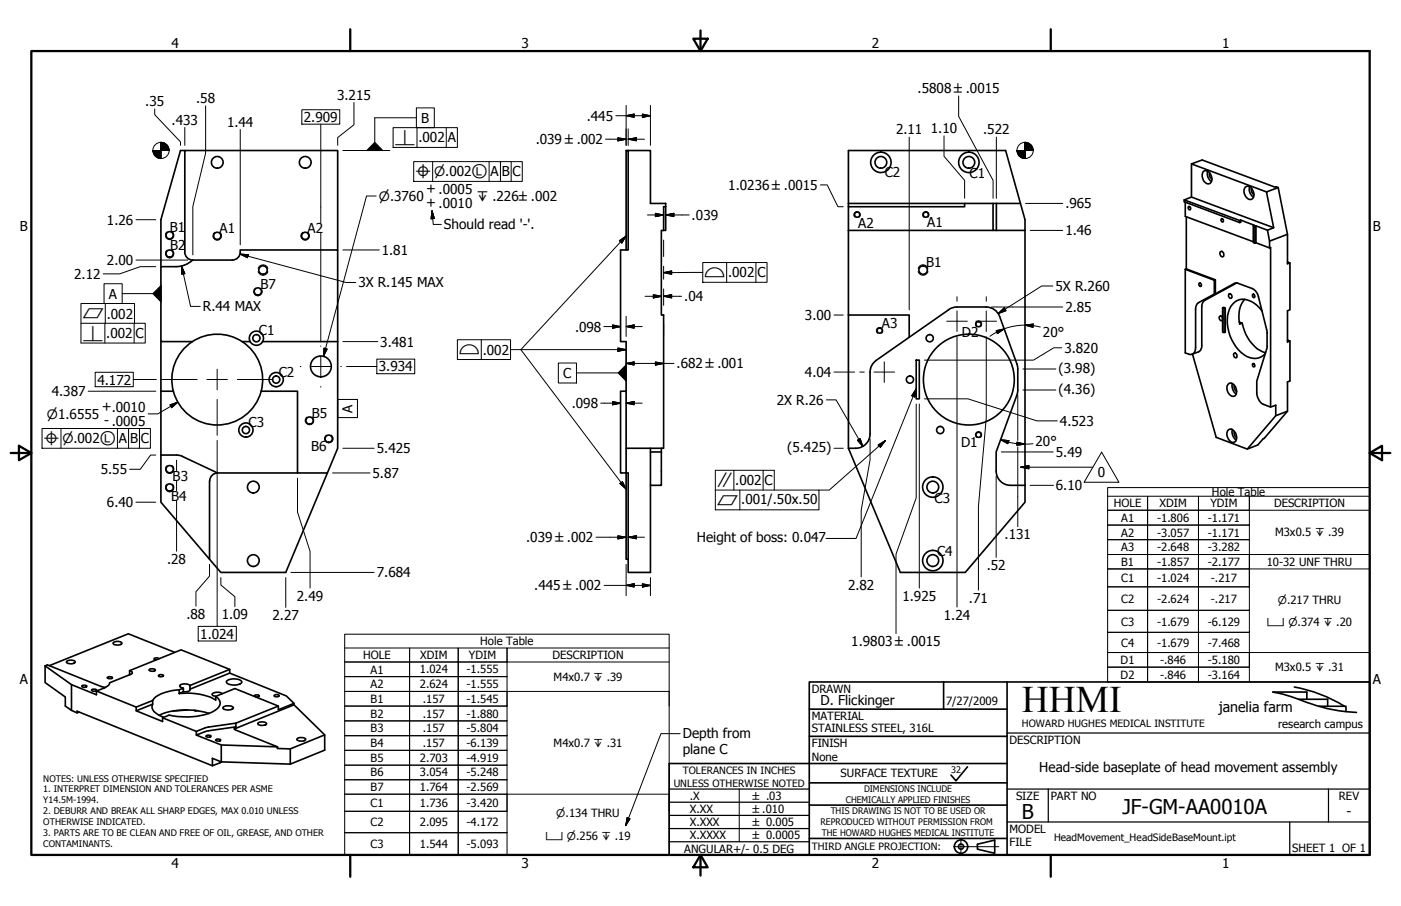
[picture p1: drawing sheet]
<svg xmlns="http://www.w3.org/2000/svg" width="432mm" height="279mm" viewBox="0 0 432 279" stroke-linecap="round" stroke-linejoin="round" font-family="sans-serif">
<!-- layer: Visible (ANSI) -->
<g fill="none" stroke="#000" stroke-width=".51">
<path d="M57 46.4h-1.4l-6 21.4v14.4M193.6 46.4h6.9v16.3h4.7v1.1h-.7v7.3M367.2 50.5l23.1 8.7M370.8 52.9a1.45 1.45 0 0 1 2.3 .9 1.85 1.85 0 0 1-.7 2.9 2.59 2.59 0 0 1-1.6-3.8zM372.2 52.8v1.5l.5 1 .7 .6M372.8 53.3v1.1l.7 .8M383.8 57.7a1.45 1.45 0 0 1 2.3 .9 1.85 1.85 0 0 1-.7 2.9 2.59 2.59 0 0 1-1.6-3.8zM385.1 57.6l-.1 .9 .3 1.1 1 1.2M385.8 58.1v1.1l.7 .8M394 57.8l2.8 14.5v9l.8-.2M394 57.8l-3.7 1.4 2.3 11-1.9 .8M394 57.8l-.7-.2-.3 .1-22.5-8.4-3.3 1.2v10.3"/>
<path d="M104.1 77.1v-30.7h-47.1v31.4a2.44 2.44 0 0 0 2.4 2.4h12.2M193 77.1v-30.7h.6v30.7h-2.3v28.2h1.7v40.6h-1.7v-25.2h1.7M204.5 71.1h-.7v26.1h.7v41h-4M205.2 63.8v7.3h-.7M261.5 62.7h35.8v1.1h-35.8M261.5 71.1h44.6M297.3 62.7h8.8M307.1 62.7h-1v8.4h1M307.1 62.7h7.4M307.1 71.1h8.8M307.1 62.7v8.4M365 61.7v.5l17.1 6.4"/>
<path d="M365 61.7l17.1 6.3M365.3 62.4v4.3l21 7.8M365.6 66.9v16l-.3 .2M367.2 60.8l-2.2 .9M367.2 60.8l25.4 9.4M376.1 77.7a.86 .86 0 0 1 1.1 .4 .86 .86 0 0 1-.3 1.1 1.02 1.02 0 0 1-.8-1.5zM376.5 67.4a.59 .59 0 0 1 .6 .5 .59 .59 0 0 1-.3 .6l-.5-.6zM382.1 68l.3-.1v.6l-.3 .1zM382.4 67.9l4.2 1.6-.3 .1v5.2l.5 .2M386.3 69.6l.5 .2M386.8 69.8l.3-.1v5.2l-.3 .1zM387.1 69.7l3.6 1.3"/>
<path d="M387.1 74.9l4.2 1.6M390.7 71l.6 3.4 5.5-2.1M391.3 74.4v2.1M391.3 76.5l.3-.2v49.2M54.3 82.2h-4.7v23.1h9.6M59.4 80.2a7.4 7.4 0 0 1-5.1 2M71.6 80.2a2.56 2.56 0 0 0 2.4-3.1h30.1v28.2M261.5 97.2h18.7v6.8M308.1 97.6a4.4 4.4 0 0 0-4.2-2.9h-8.9l-2.1 .5-22.8 15.9M308.1 97.6l5.3 14.7 .3 1.5M365.3 83.1v25.7a2.15 2.15 0 0 0 2.4 .3 2.21 2.21 0 0 0 .8-1.8v-12a2.31 2.31 0 0 1 .9-2l4.9-2.6M365.3 83.1l9 3.3v4.3"/>
<path d="M365.6 82.9l9 3.4v4.3M374.3 90.7l6.4-3.5 5.2 1.8a3.4 3.4 0 0 1 2 2.5l2.6 10.7v5l-3.2 10.3v3.7l.6 1.9a2.78 2.78 0 0 0 1.5 1.6l2.2 .8 1.6-.5v3.2l-8.8 10.3-9.6-3.6-7.3-25.7M374.6 86.3l-.3 .1M375.9 97.6a.73 .73 0 0 1 .9 .4 .73 .73 0 0 1-.4 .9l-.5-.3zM376.8 94.9v7.5l.5 .2M377.6 95l-.3 .1-.5-.2 .4-.1 .4 .2v7.4l-.3 .2v-7.5M378.7 90.7a.7 .7 0 0 1 .9 .4 .7 .7 0 0 1-.3 .9l-.6-.6zM381.2 87.2l-9.9 5.4a2.29 2.29 0 0 0-.9 2v12.5a1.8 1.8 0 0 1-1 1.4l-2 .7M382.8 99.6a12.1 12.1 0 0 0 6.4 8.9l.9 .3M383.6 92.3a8.6 8.6 0 0 0-1.5 7.6l.7-.3-.8-.3M386.1 90.7h.3l.3 .5 .1 .3-.3 .3-.4-.3zM389 95.9a7.3 7.3 0 0 0-6.9-3.5 5.9 5.9 0 0 0-3.8 6.2 12.5 12.5 0 0 0 6.9 11.7 4.3 4.3 0 0 0 4.8-1.2"/>
<path d="M396.8 80.8l.8 .3v14.5l-.8 .2v9.7l.8-.3-.8-.4M49.6 105.3v35M74.7 105.3h2.4M80.9 105.3h23.2M104.1 105.3v32.9l-3.2 7.7h-9.2M268.2 114.7v19.1a4.4 4.4 0 0 1-4.5 4.4h-2.2M270 111.2l-1.2 1.3-.5 1.1-.1 1.2M282.4 111.1h.9v11.9h-.9zM313.7 113.8l-.1 7.3-6.6 18.3v5.9M378.5 118.5a1.47 1.47 0 0 1 2.3 .8l.2 .6a1.47 1.47 0 0 1 .1 1.6 1.47 1.47 0 0 1-1.4 .7 2.62 2.62 0 0 1-1.2-3.7zM379.9 118.3v1.5l.4 1 .7 .7M380.3 109a.73 .73 0 0 1 .9 .4 .73 .73 0 0 1-.3 1 .89 .89 0 0 1-.6-1.4z"/>
<path d="M380.4 118.8l.1 1.1 .6 .8M397.6 105.2v12.3l-.8 .3v9l-9.1 10.4-3.3 1.3M49.6 120.7h3.8M80.5 120.7a14 14 0 0 1-23.1 6.6 14 14 0 0 1 5.1-23.5 14 14 0 0 1 18.3 15.6l-.3 1.3h11.2v25.2M193 138.2h7.5v38.3h-6.9v-30.6h-.6v26.6h.6M200.5 139.4h3.3M203.8 138.2v11.5h-3.3M261.5 138.2l16 38.3h20l18.4-21.6v-5.2M261.5 138.2v-91.8h48.4l6 21.4v81.9M378.5 132.7a1.45 1.45 0 0 1 2.3 .8l.2 .5a1.52 1.52 0 0 1-1.3 2.4 2.71 2.71 0 0 1-1.2-3.7zM379.9 132.5v1.5l.4 1 .7 .7M380.4 133v.7l.2 .7 .5 .5"/>
<path d="M396.8 126.8l-3.6 1.4M49.6 140.3l5.9 .2 11.6 5.4h24.6M49.6 140.3v14.6l15 17.6v-24.2M67.1 145.9a2.44 2.44 0 0 0-2.5 2.4M100.9 145.9l-12.8 30.6h-20l-3.5-4M307 145.3a4.4 4.4 0 0 0 4.4 4.4h4.5M35.1 198.1l1.3-.3 .9 .2 .3 .4a2 2 0 0 1-2.7 0zM13.9 205.4l.7-.4 16.6 6.7 1.4 .3M13.9 205.4v5.1l6.2 4.4v2.8l1.9 1.4v-8M13.9 205.4l8.1 5.7M20.5 204a1.96 1.96 0 0 1 2.7 .2 1.99 1.99 0 0 1-2.8 0zM22 211.1l7.7 3.1v-1.1"/>
<path d="M22 219.1l1.7 .7M24.3 219.6l-.6 .2v-.5l41.8 16.9M25.3 211.5l1.1-.2 .4 .3-.6 .4a.75 .75 0 0 1-1-.4zM28.2 212.8l.4-.3h.7l.5 .4-1 .3zM33 209l.8-.3 .9 .2-.6 .4zM39.9 206.8v1.4M46 206.5l1.1-.3 .7 .2 .1 .4-1.1 .2-.7-.2zM47.1 216v1.2l-5.1 2v-1.1M47.1 217.2a2.46 2.46 0 0 0 1.5 3.1l1.8 .9M48.9 208.2l.7-.2 .8 .3-.6 .4a.68 .68 0 0 1-1-.4zM49 203.1l-.4-.2-1 .1-.1 .3 .6 .2M53.8 201.2l-14.2-5.7-24.4 9.8"/>
<path d="M55.2 212.7l1.3-.5v1.2l-1.3 .5zM55.2 212.7a12.3 12.3 0 0 0-7.8 2.8l-.3 .5M57.8 218.9l-4.5 .4M58.5 211.4l12.3-5v1.2l-12.3 4.9zM58.5 211.4a2.47 2.47 0 0 0-3.1 .1l.2 .4 .9 .3M58.5 212.5v.4l-.2 .2-1.8 .3M59.8 219l.4 .2M60.2 219.1v.1M60.2 219.2h.7M64.3 220a22 22 0 0 0-15.3 .6M68.5 213.9a2.71 2.71 0 0 0-3.2 .2 .96 .96 0 0 0 1.2 .7 2.33 2.33 0 0 1 1.4 2.3 2.33 2.33 0 0 1-1.7 2 20.6 20.6 0 0 1-14.1 1.4l-2 .9v1.1l-8.1-3.3M68.8 218a2.46 2.46 0 0 1 3.1 .4 2.69 2.69 0 0 1-3.2 0z"/>
<path d="M70 209.9a4 4 0 0 1 4.5 .3 3.4 3.4 0 0 1-4.3 .7l-.4-.5zM70.8 206.4l-15-6-15.9 6.4 .7 .3v.7l-6.8 2.8a1.89 1.89 0 0 1-1.6 1.6l-2.5 .9 12.3 5 5.1-2.1M70.8 207.6l17.5 7 2.3 2.3-4.8 2v-1.2l-13.4-5.4-5.9 2.5v1.1a18.5 18.5 0 0 0-11.3-2M78.4 214.8a.87 .87 0 0 1 1.5 0l-1 .1M84.6 214.4l1-.2 .3 .1 .1 .3-.9 .3-.6-.2zM85.8 217.7l-13.1 5.3M90.6 216.9v.5l-18.3 7.5M90.6 217.4l9.5 9.2v4.7l-10.6 4.3-21.3-.7-2.7-1v2.3l2.8-1.3M50.1 221.4l10.4 4.2M60.5 225.6l3.1-1.3 9.1-1.3v1.2l-9.1 1.3-3.1 1.2zM63.6 226.9l1-.1h.3l.1 .3-.9 .2-.6-.2zM66.4 228.2l.8-.3 .7 .1 .1 .3-.9 .2z"/>
<path d="M68.2 229.7v5.2M72.7 224.2l-.5 .3 .1 .5 .4 .2 12.8 5.1-17.3-.6-7.7-3M79.7 222.8l1.8-.1 .7 .5a2.18 2.18 0 0 1-2.8 .1zM89.5 230.9v4.7M91.5 227.9a2.06 2.06 0 0 1 2.7 .1 2.19 2.19 0 0 1-2.7 .1zM100.1 226.6l-10.6 4.3-4-.1v-.5"/>
<circle cx="67" cy="50.1" r="1.81"/>
<circle cx="94.1" cy="50.1" r="1.81"/>
<circle cx="271.5" cy="50.1" r="3.1"/>
<circle cx="271.5" cy="50.1" r="1.81"/>
<circle cx="298.6" cy="50.1" r="3.1"/>
<circle cx="298.6" cy="50.1" r="1.81"/>
<circle cx="52.3" cy="72.5" r="1.11"/>
<circle cx="52.3" cy="78.2" r="1.11"/>
<circle cx="67" cy="72.7" r="1.11"/>
<circle cx="94.1" cy="72.7" r="1.11"/>
<circle cx="264.2" cy="66.2" r=".79"/>
<circle cx="285.3" cy="66.2" r=".79"/>
<circle cx="366.6" cy="64.1" r=".44"/>
<circle cx="79.5" cy="89.9" r="1.11"/>
<circle cx="81.1" cy="83.3" r="1.3"/>
<circle cx="284.5" cy="83.3" r="1.3"/>
<circle cx="301.6" cy="100" r=".79"/>
<circle cx="369.9" cy="87.7" r=".44"/>
<circle cx="79" cy="104.3" r="1.11"/>
<circle cx="79" cy="104.3" r="2.19"/>
<circle cx="85.1" cy="117.1" r="1.11"/>
<circle cx="85.1" cy="117.1" r="2.19"/>
<circle cx="98.9" cy="113" r="3.2"/>
<circle cx="271.1" cy="101.9" r=".79"/>
<circle cx="280.4" cy="117.1" r="1.11"/>
<circle cx="286.5" cy="104.3" r="1.11"/>
<circle cx="298.6" cy="117.1" r="14"/>
<circle cx="386.4" cy="112.6" r=".44"/>
<circle cx="75.8" cy="132.6" r="1.11"/>
<circle cx="75.8" cy="132.6" r="2.19"/>
<circle cx="95.4" cy="129.7" r="1.11"/>
<circle cx="101.3" cy="135.3" r="1.11"/>
<circle cx="289.8" cy="132.6" r="1.11"/>
<circle cx="301.6" cy="134.1" r=".79"/>
<circle cx="52.3" cy="144.7" r="1.11"/>
<circle cx="52.3" cy="150.3" r="1.11"/>
<circle cx="78.1" cy="150.2" r="1.81"/>
<circle cx="287.5" cy="150.2" r="3.1"/>
<circle cx="287.5" cy="150.2" r="1.81"/>
<circle cx="78.1" cy="172.9" r="1.81"/>
<circle cx="287.5" cy="172.9" r="3.1"/>
<circle cx="287.5" cy="172.9" r="1.81"/>
</g>
<!-- layer: Hidden Narrow (ANSI) -->
<g fill="none" stroke="#000" stroke-width=".31">
<path d="M51.5 71.5a1.34 1.34 0 0 0-.2 2 1.34 1.34 0 0 0 2 0 1.34 1.34 0 0 0-.2-2M51.5 77.2a1.34 1.34 0 0 0-.2 1.9 1.34 1.34 0 0 0 2 0 1.34 1.34 0 0 0-.2-1.9M66.2 71.6a1.34 1.34 0 0 0-.2 2 1.34 1.34 0 0 0 2 0 1.34 1.34 0 0 0-.2-2M93.3 71.6a1.34 1.34 0 0 0-.2 2 1.34 1.34 0 0 0 2 0 1.34 1.34 0 0 0-.2-2M263.6 67a.98 .98 0 0 1-.2-1.5 .98 .98 0 0 1 1.5 0 .98 .98 0 0 1-.2 1.5M284.8 67a.98 .98 0 0 1-.2-1.5 .98 .98 0 0 1 1.5 0 .98 .98 0 0 1-.2 1.5M78.7 88.8a1.33 1.33 0 0 0-.2 2 1.33 1.33 0 0 0 2 0 1.33 1.33 0 0 0-.2-2M79.6 83.8a1.55 1.55 0 0 0 1.5 1.1 1.55 1.55 0 0 0 1.4-1.1M79.6 82.7a1.57 1.57 0 0 1 1.5-1 1.57 1.57 0 0 1 1.4 1M283 82.7a1.62 1.62 0 0 1 1.5-1 1.62 1.62 0 0 1 1.5 1M283 83.8a1.59 1.59 0 0 0 1.5 1.1 1.59 1.59 0 0 0 1.5-1.1M270.5 102.7a.98 .98 0 0 1-.1-1.4 .98 .98 0 0 1 1.4 0 .98 .98 0 0 1-.1 1.4"/>
<path d="M301.1 100.8a.98 .98 0 0 1-.2-1.5 .98 .98 0 0 1 1.5 0 .98 .98 0 0 1-.2 1.5M94.6 128.6a1.34 1.34 0 0 0-.2 2 1.34 1.34 0 0 0 2 0 1.34 1.34 0 0 0-.2-2M100.6 134.2a1.33 1.33 0 0 0-.2 1.9 1.33 1.33 0 0 0 1.9 0 1.33 1.33 0 0 0-.2-1.9M301.1 134.9a.98 .98 0 0 1-.2-1.5 .98 .98 0 0 1 1.5 0 .98 .98 0 0 1-.2 1.5M51.5 143.6a1.34 1.34 0 0 0-.2 1.9 1.34 1.34 0 0 0 2 0 1.34 1.34 0 0 0-.2-1.9M51.5 149.3a1.34 1.34 0 0 0-.2 2 1.34 1.34 0 0 0 2 0 1.34 1.34 0 0 0-.2-2"/>
</g>
<!-- layer: Border (ANSI) -->
<g fill="none" stroke="#000" stroke-width=".7">
<path d="M9.7 15.7h412.4v248h-412.4zM107.9 9v6.7M213.7 11.9h4.4l-2.2 3.8zM215.9 9.4v6.3M323.8 9v6.7M3.3 139.7h6.4M5.8 137.5l3.9 2.2-3.9 2.2zM422.1 139.7l3.9-2.2v4.4zM422.1 139.7h6.4M107.9 263.7v6.7M215.9 263.7l2.2 3.8h-4.4zM215.9 263.7v6.3"/>
<path d="M323.8 263.7v6.7"/>
</g>
<!-- layer: Title (ANSI) -->
<g fill="none" stroke="#000" stroke-width=".51">
<path d="M249.4 218.7h61M290.8 210.3v8.4M310.4 210.3v53.4M398.9 211.9a44.8 44.8 0 0 1 15.5 5.9M400.2 215.6h9v2.2M402.8 215.6v-2.2h-10.5l5.6 1.4a61 61 0 0 0 20.2 4.9M406.5 217.8h8.3v1.7M249.4 227.1h61M298.2 236.5l-3.6 4.3-1.5-1.8M310.4 235.5h-104.2v28.2h215.9v-53.4h-172.7v53.4M249.4 241.4h61M249.4 258.6h61"/>
<path d="M249.4 248.3h61M301.2 260.3l5.4-1.2v4l-5.4-1.2z"/>
<circle cx="296.2" cy="261.1" r="2.06"/>
<circle cx="296.2" cy="261.1" r=".79"/>
</g>
<!-- layer: Sketch Geometry (ANSI) -->
<path d="M227.8 243.3v16.3" fill="none" stroke="#000" stroke-width=".31"/>
<!-- layer: Centerline (ANSI) -->
<path d="M204.5 64.9v3.2M204.5 74v5.1M204.5 82.1v4M204.5 89.1v5.1M204.5 100.1v3.2M296.2 258.8v4.6M293.9 261.1h13.9" fill="none" stroke="#000" stroke-width=".31"/>
<!-- layer: Title (ANSI) -->
<path d="M310.4 226.1h111.7M206.2 259.6h43.2M206.2 255.5h43.2M206.2 251.5h43.2M206.2 247.4h43.2M206.2 243.3h43.2M310.4 243.3h111.7M310.4 253.5h111.7M323.1 243.3v10.2M397.5 253.5v10.2M409.4 243.3v10.2" fill="none" stroke="#000" stroke-width=".38"/>
<!-- layer: Dimension (ANSI) -->
<g fill="none" stroke="#000" stroke-width=".31">
<path d="M47.7 33.6v1.8l7.9 8.4v1M57 39.3v5.5M63.4 32.6v14.6l-4 16.5v14.9M74 39.9v35.6M93 33.8h11.7v4.5h-11.7zM98.9 38.3v30.5M109.1 31.6v6.9l-5 3.9v2.4M189.8 35.7h10.7M193 35.7l2.5-.5v1zM193 32.5v12.3M193.6 39.8v5M198 35.2l2.5 .5-2.5 .5z"/>
<path d="M200.5 32.5v12.3M295.5 29.6v6.3l10.6 19.7v5.6M186.6 42.9h6.4M190.4 42.5l2.6 .4-2.6 .5zM193.6 42.9l2.6-.4v.9zM193.6 42.9h5M252.9 57h2.1l3.3 6.8h1.6M280.2 42.3v53.3M291 41.9v6.3l6.3 7.4v5.6M307.1 42.3v18.9M41.9 67.8h6.1M74 78.4l2.5 .1-.2 1z"/>
<path d="M74 78.4l32.7 8.7h3M98.9 71.9v33.2M105.7 77.1h11.2M199.5 66.3h5M202 65.8l2.5 .5-2.5 .5zM205.2 66.3l2.5-.5v1zM205.2 66.3h7.2M316.1 62.7h11.4M317.5 71.1h10M41.9 80.2h15.9M48 82.2h-4.8l-6.3 2.3h-5.1M55.9 82l1.1 2.4-1 .2z"/>
<path d="M55.9 82l2.8 12.5h3M193 97.5v6.3M198.8 91.4h5M201.4 90.9l2.4 .5-2.4 .5zM204.5 91.4l2.5-.5v1zM204.5 91.4h5.6M257 97.2h2.9M305.6 94.7h3.4M307.7 96.7l1.8-1.8 .6 .9zM309.2 94.7h18.3M324.5 88.2h-3.4l-13.4 8.5M29.3 114.8h11.8v4.5h-11.8z"/>
<path d="M41.1 117h7.1M105.7 105.3h10.8M106.8 113h9.3M116.1 110.7h11.7v4.6h-11.7zM186.1 100.7h5.2M188.8 100.2l2.5 .5-2.5 .5zM193 112.1l2.5-.5v1zM193 100.7l2.5-.5v1zM193 112.1h14.7M193 100.7h4.9M202 111.6l2.5 .5-2.5 .5zM257 114.7h6.4"/>
<path d="M295 103.8v83.4M304 103.8v25.1l-2.4 27.2v25.9M307 102l2.5-.6-2.1 1.5zM315.3 113.8h10.1M315.9 100.3l2.6-.4-.1 1.1zM318.4 100.4l2.2 .5M318.5 100.5a18.6 18.6 0 0 0-12.6 2.7l-.8 .5M327.2 107.3h-2.4l-6.3 3.8h-33.6M27.2 120.7h20.8M52.4 124.8l2.4-.8-1.9 1.7zM54.8 124l-6.2 3.6h-2.9M66.9 135.8v57.4"/>
<path d="M105.7 138.2h9.6M185.2 124.3h6.1M188.8 123.8l2.5 .5-2.5 .5zM193 124.3l2.5-.5v1zM193 124.3h4.9M254.7 123.3h3l8.2 14.4M257 138.2h2.9M264.3 135.8l.8-.5 .8 2.4zM268.2 135.4v6.4l-2.8 15.6v20.5M282.4 124.6v28.9l-6.2 17.4v24.5M283.3 124.6v56.8M284.9 123h13.4l21.3 6.8h6.3"/>
<path d="M308.4 135.6l2.6 .3-.4 .9zM308.4 135.6l2.4 .7M308.6 139.4h16M310.8 136.4l2.6 .4h5M313.4 136.3l2.5 .7-2.5 .3zM313.7 121.9v13.9M313.7 137.9v24.5M315.3 120.3h10.1M41.9 154.9h6.1M48 140.3h-1.6l-3.2 4.4h-3.3M54.4 141.9v3.3M54.4 148.4v2.9"/>
<path d="M54.4 154.4v15.6M91.7 147.4v10.5l3.9 12.2v11.3M102.5 145.9h11.5M307 146.9v25M317.5 149.7h7.2M64.6 174.1v3.6l-4.2 4.8v4.4M68.1 178.1v2.3l4.3 3.6v3.1M88.1 178.1v9.2M89.7 176.5h25.6M183.7 165.7h9.3M190.4 165.2l2.6 .5-2.6 .5zM193 174.1v9.6"/>
<path d="M193.6 165.7l2.6-.5v1zM193.6 165.7h5M200.5 178.1v5.6M61.1 193.2h11.7v4.5h-11.7zM186.2 180.5h14.3M193 180.5l2.5-.5v1zM198 180l2.5 .5-2.5 .5z"/>
<circle cx="49.6" cy="46.4" r="2.51"/>
<circle cx="315.9" cy="46.4" r="2.51"/>
</g>
<g fill="#000" stroke="#000" stroke-width=".31">
<path d="M193 35.7l2.5-.5zM193 35.7l2.5-.5v1zM198 36.2l2.5-.5zM198 35.2l2.5 .5-2.5 .5zM47.1 46.4l.8 1.7-.6-.7zM47.1 46.4l1.5 2.3-.7-.6zM47.1 46.4l2.5 2.5-1-.2zM49.6 46.4h2.5zM49.6 43.9l2.5 2.5h-2.5zM49.6 43.9v5zM47.1 46.4h2.5v2.5zM47.1 46.4h2.5z"/>
<path d="M51.4 44.6l.5 .9 .2 .9zM50.6 44.1l.8 .5 .7 1.8zM49.6 43.9l1 .2 1.5 2.3zM190.4 43.4l2.6-.5zM190.4 42.5l2.6 .4-2.6 .5zM193.6 42.9l2.6-.4zM193.6 42.9l2.6-.4v.9zM313.4 46.4l.7 1.7-.5-.7zM313.4 46.4l1.6 2.3-.9-.6zM313.4 46.4l2.5 2.5-.9-.2zM315.9 46.4h2.6zM315.9 43.9l2.6 2.5h-2.6z"/>
<path d="M315.9 43.9v5zM313.4 46.4h2.5v2.5zM313.4 46.4h2.5zM317.7 44.6l.6 .9 .2 .9zM316.9 44.1l.8 .5 .8 1.8zM315.9 43.9l1 .2 1.6 2.3zM74 78.4l2.5 .1zM74 78.4l2.5 .1-.2 1zM202 66.8l2.5-.5zM202 65.8l2.5 .5-2.5 .5zM205.2 66.3l2.5-.5zM205.2 66.3l2.5-.5v1z"/>
<path d="M55.9 82l1.1 2.4zM55.9 82l1.1 2.4-1 .2zM201.4 91.9l2.4-.5zM201.4 90.9l2.4 .5-2.4 .5zM204.5 91.4l2.5-.5zM204.5 91.4l2.5-.5v1zM307.7 96.7l1.8-1.8zM307.7 96.7l1.8-1.8 .6 .9zM315.9 100.3l2.6-.4zM315.9 100.3l2.6-.4-.1 1.1zM188.8 101.2l2.5-.5zM188.8 100.2l2.5 .5-2.5 .5z"/>
<path d="M193 112.1l2.5-.5zM193 112.1l2.5-.5v1zM193 100.7l2.5-.5zM193 100.7l2.5-.5v1zM202 112.6l2.5-.5zM202 111.6l2.5 .5-2.5 .5zM307.4 102.9l2.1-1.5zM307 102l2.5-.6-2.1 1.5zM52.9 125.7l1.9-1.7zM52.4 124.8l2.4-.8-1.9 1.7zM188.8 124.8l2.5-.5zM188.8 123.8l2.5 .5-2.5 .5z"/>
<path d="M193 124.3l2.5-.5zM193 124.3l2.5-.5v1zM264.3 135.8l1.6 1.9zM264.3 135.8l.8-.5 .8 2.4zM308.4 135.6l2.6 .3zM308.4 135.6l2.6 .3-.4 .9zM313.4 137.3l2.5-.3zM313.4 136.3l2.5 .7-2.5 .3zM190.4 166.2l2.6-.5zM190.4 165.2l2.6 .5-2.6 .5zM193.6 165.7l2.6-.5zM193.6 165.7l2.6-.5v1z"/>
<path d="M193 180.5l2.5-.5zM193 180.5l2.5-.5v1zM198 181l2.5-.5zM198 180l2.5 .5-2.5 .5z"/>
</g>
<!-- layer: Symbol (ANSI) -->
<g fill="none" stroke="#000" stroke-width=".31">
<path d="M121.2 39.4h19.8v6.1h-19.8zM128.3 33.3h5.6v6.1h-5.6zM128.3 36.3h-12.8v7.6M128.5 39.4v6.1M137.5 39.4v6.1M105.7 46.4h14.4M127.5 49.8h33.5v6.1h-33.5zM133.3 49.8v6.1M150.7 49.8v6.1M154.2 49.8v6.1M157.5 49.8v6.1M116 60.5h-3l-13.3 49.4"/>
<path d="M133.2 65l.7 2.4-1.1 .1zM133.2 65l.3 4.2h2.5M190.9 74.2l2.1-1.4-1.4 2.1zM193 72.8l-32.5 35h32.5M25 99.7h19.8v6.1h-19.8v-12.2h16.5v6.1M32.1 87.5h5.6v6.1h-5.6zM32.3 99.7v6.1M32.4 93.6v6.1M37.7 90.6h9.4M41.3 99.7v6.1M216.6 84l-12 .1 2.4-.5v1l-2.4-.5M216.6 81h19.8v6.1h-19.8z"/>
<path d="M224 81v6.1M233 81v6.1M99.9 107.4l.9 .2-1.1 2.3zM141 104.8h16.4v6.1h-16.4zM148.3 104.8v6.1M157.4 107.8h3.1l32.5 43M172.1 112h5.6v6.1h-5.6zM177.7 115h12.8M190.4 107.3l2.6 .5-2.6 .5zM282.4 119.9l-.5 2.5-.9-.4zM282.4 119.9l-18.6 46.2h-9.2M13 132.1h33.4v6.1h-33.4z"/>
<path d="M18.8 132.1v6.1M36.2 132.1v6.1M39.6 132.1v6.1M43 132.1v6.1M104.1 123.2h6.1v5.6h-6.1zM270.6 137.2l2.3-1.3-1.6 2zM272.9 135.9l-17.3 15.2h-3.2M339.5 139.4l5.4 9.3h-10.8zM191.1 149.1l.7-.6 1.2 2.3zM220.5 151.1h31.9v6.1h-31.9v-12.2h18.1v6.1M226.2 145v6.1M228 151.1v6.1"/>
<path d="M235.2 145v6.1M314.6 144.1l2.5-.5v1zM314.6 144.1h22.2M341.4 153h12.3v4.4h-12.3h12.3v4.5h-12.3h12.3v4.5h-12.3h12.3v4.6h-12.3h12.3v4.5h-12.3h12.3v5.5h-12.3h12.3v7.2h-12.3h12.3v6.8h-12.3h12.3v6.2h-12.3h12.3v4.5h-12.3h12.3v4.6v-4.6h15.7v4.6v-4.6h15.7v4.6M341.4 150.4h80.7v59.9h-80.7zM353.7 153h15.7v4.4h-15.7zM353.7 157.4h15.7v4.5h-15.7zM369.4 153h15.7v4.4h-15.7zM369.4 157.4h15.7v4.5h-15.7zM422.1 153h-37v4.4h37M353.7 161.9h15.7v4.5h-15.7zM353.7 166.4h15.7v4.6h-15.7z"/>
<path d="M353.7 171h15.7v4.5h-15.7zM353.7 175.5h15.7v5.5h-15.7zM369.4 161.9h15.7v4.5h-15.7zM369.4 166.4h15.7v4.6h-15.7zM369.4 171h15.7v4.5h-15.7zM369.4 175.5h15.7v5.5h-15.7zM385.1 175.5v-4.5h37v4.5M106.2 199.8h20v4.4h-20h20v4.5h-20h20v4.5h-20h20v4.5h-20h20v4.6h-20h20v4.6h-20h20v4.5h-20h20v4.6h-20h20v4.5h-20h20v4.4h-20h20v5.3h-20h20v6.6h-20h20v6.9v-6.9h15v6.9v-6.9h15.1v6.9M106.2 195.6h100v68.1h-100zM126.2 199.8h15v4.4h-15zM141.2 199.8h15.1v4.4h-15.1zM206.2 199.8h-49.9v4.4h49.9"/>
<path d="M353.7 181h15.7v7.2h-15.7zM353.7 188.2h15.7v6.8h-15.7zM353.7 195h15.7v6.2h-15.7zM369.4 181h15.7v7.2h-15.7zM369.4 188.2h15.7v6.8h-15.7zM369.4 195h15.7v6.2h-15.7zM385.1 181v-5.5h37v5.5M126.2 204.2h15v4.5h-15zM126.2 208.7h15v4.5h-15zM126.2 213.2h15v4.5h-15zM126.2 217.7h15v4.6h-15zM141.2 204.2h15.1v4.5h-15.1z"/>
<path d="M141.2 208.7h15.1v4.5h-15.1zM141.2 213.2h15.1v4.5h-15.1zM141.2 217.7h15.1v4.6h-15.1zM156.3 217.7v-4.5h49.9v4.5M353.7 201.2h15.7v4.5h-15.7zM369.4 201.2h15.7v4.5h-15.7zM385.1 205.7v-4.5h37v4.5M126.2 222.3h15v4.6h-15zM126.2 226.9h15v4.5h-15zM126.2 231.4h15v4.6h-15zM126.2 236h15v4.5h-15zM141.2 222.3h15.1v4.6h-15.1z"/>
<path d="M141.2 226.9h15.1v4.5h-15.1zM141.2 231.4h15.1v4.6h-15.1zM141.2 236h15.1v4.5h-15.1zM209.6 226.3h-5.9l-10.9 28.3M126.2 240.5h15v4.4h-15zM126.2 244.9h15v5.3h-15zM126.2 250.2h15v6.6h-15zM141.2 240.5h15.1v4.4h-15.1zM141.2 244.9h15.1v5.3h-15.1zM141.2 250.2h15.1v6.6h-15.1zM156.3 250.2v-5.3h49.9v5.3M193.3 252.2l.9 .3-1.4 2.1z"/>
</g>
<!-- layer: Center Mark (ANSI) -->
<g fill="none" stroke="#000" stroke-width=".31">
<path d="M291.8 99.1h6.3M295 91.5v1.4M295 95.9v6.3M300.8 99.1h6.3M304 91.5v1.4M304 95.9v6.3M49.8 117h11M63.8 117h6.3M66.9 113.9v6.3M73.2 117h10.9M92.5 113h.2M95.7 113h6.3"/>
<path d="M98.9 106.7v.1M98.9 109.9v6.3M98.9 119.2v.2M105 113h.2M265 114.7h1.4M269.4 114.7h6.3M272.5 111.6v6.3M66.9 123.2v11"/>
</g>
<!-- layer: Symbol (ANSI) -->
<g fill="#000" stroke="#000" stroke-width=".31">
<path d="M113 46.4h5zM115.5 43.9l2.5 2.5h-5zM133.2 65l.7 2.4zM133.2 65l.7 2.4-1.1 .1zM193 72.8l-1.4 2.1zM190.9 74.2l2.1-1.4-1.4 2.1zM49.6 88.1v5zM49.6 88.1v5l-2.5-2.5zM204.5 84.1l2.5-.5zM204.5 84.1l2.5-.5v1zM99.9 107.4l-.2 2.5zM99.9 107.4l.9 .2-1.1 2.3z"/>
<path d="M190.4 108.3l2.6-.5zM190.4 107.3l2.6 .5-2.6 .5zM193 112.5v5zM190.5 115l2.5-2.5v5zM272.9 135.9l-1.6 2zM270.6 137.2l2.3-1.3-1.6 2zM282.4 119.9l-.5 2.5zM282.4 119.9l-.5 2.5-.9-.4zM191.1 149.1l1.9 1.7zM191.1 149.1l.7-.6 1.2 2.3zM314.6 144.1l2.5-.5zM314.6 144.1l2.5-.5v1z"/>
<path d="M193.3 252.2l-.5 2.4zM193.3 252.2l.9 .3-1.4 2.1z"/>
</g>
<text font-size="11.6" x="315" y="219.7">HHMI</text>
<g font-size="6.3">
<text x="345.9" y="251.1">JF-GM-AA0010A</text>
<text x="314.9" y="252.6">B</text>
</g>
<text font-size="4.4" x="375.7" y="219.5">janelia farm</text>
<g font-size="4.2">
<text x="52.8" y="14.7">4</text>
<text x="160.8" y="14.7">3</text>
<text x="268.7" y="14.7">2</text>
<text x="376.7" y="14.7">1</text>
<text x="282.8" y="28.7">.5808 ±.0015</text>
<text x="44.8" y="32.7">.35</text>
<text x="60.5" y="31.8">.58</text>
<text x="103.9" y="30.7">3.215</text>
<text x="52.9" y="38.4">.433</text>
<text x="70" y="39.2">1.44</text>
<text x="93.7" y="37.6">2.909</text>
<text x="129.9" y="37.8">B</text>
<text x="180.8" y="37.2">.445</text>
<text x="276.2" y="41.5">2.11</text>
<text x="286.9" y="41">1.10</text>
<text x="303" y="41.4">.522</text>
<text x="129" y="43.9">.002</text>
<text x="138" y="43.9">A</text>
<text x="165.1" y="44.4">.039 ±.002</text>
<text x="131.4" y="59.6">+ .0005</text>
<text x="151.2" y="54.4">A</text>
<text x="154.7" y="54.4">B</text>
<text x="158" y="54.4">C</text>
<text x="224.5" y="58.5">1.0236 ±.0015</text>
<text x="272.7" y="54.5">C2</text>
<text x="298.8" y="55">C1</text>
<text x="131.4" y="63.8">+ .0010</text>
<text x="328.4" y="64.3">.965</text>
<text x="6.2" y="71.4">B</text>
<text x="33" y="69.3">1.26</text>
<text x="52.3" y="71.5">B1</text>
<text x="67.7" y="71.9">A1</text>
<text x="94.8" y="71.9">A2</text>
<text x="136.8" y="70.7">Should read '-'.</text>
<text x="213.2" y="67.8">.039</text>
<text x="264.5" y="70.3">A2</text>
<text x="285.8" y="70">A1</text>
<text x="423.2" y="71.4">B</text>
<text x="52.5" y="77.2">B2</text>
<text x="328.4" y="72.6">1.46</text>
<text x="33" y="81.7">2.00</text>
<text x="117.7" y="78.6">1.81</text>
<text x="285.4" y="82.4">B1</text>
<text x="22.9" y="86">2.12</text>
<text x="80.3" y="89.2">B7</text>
<text x="110.5" y="88.6">3X R.145 MAX</text>
<text x="224.4" y="85.5">.002</text>
<text x="233.4" y="85.5">C</text>
<text x="325.3" y="89.7">5X R.260</text>
<text x="33.6" y="92.1">A</text>
<text x="210.9" y="92.9">.04</text>
<text x="32.9" y="98.2">.002</text>
<text x="62.5" y="96">R.44 MAX</text>
<text x="248.1" y="98.7">3.00</text>
<text x="271.8" y="101.2">A3</text>
<text x="328.4" y="96.2">2.85</text>
<text x="32.8" y="104.3">.002</text>
<text x="41.8" y="104.3">C</text>
<text x="79.8" y="103.4">C1</text>
<text x="117.2" y="106.9">3.481</text>
<text x="177.2" y="102.2">.098</text>
<text x="296.5" y="104.1">D2</text>
<text x="321.4" y="103.9">20°</text>
<text x="148.8" y="109.3">.002</text>
<text x="208.5" y="113.6">.682 ±.001</text>
<text x="328" y="108.8">3.820</text>
<text x="30" y="118.6">4.172</text>
<text x="85.9" y="116.2">C2</text>
<text x="116.8" y="114.6">3.934</text>
<text x="173.6" y="116.5">C</text>
<text x="248.1" y="116.3">4.04</text>
<text x="326.3" y="114.9">(3.98)</text>
<text x="15.9" y="122.2">4.387</text>
<text x="176.2" y="125.9">.098</text>
<text x="239.4" y="124.8">2X R.26</text>
<text x="326.3" y="121.5">(4.36)</text>
<text x="31.4" y="126.8">+.0010</text>
<text x="32.1" y="131.1">- .0005</text>
<text x="76.6" y="131.8">C3</text>
<text x="96.1" y="128.8">B5</text>
<text x="108.6" y="127.3" transform="rotate(-90 108.6 127.3)">A</text>
<text x="326.6" y="131.3">4.523</text>
<text x="36.6" y="136.7">A</text>
<text x="40.1" y="136.7">B</text>
<text x="43.4" y="136.7">C</text>
<text x="296.2" y="137.9">D1</text>
<text x="319.2" y="137.5">20°</text>
<text x="95.9" y="139.2">B6</text>
<text x="116.1" y="139.8">5.425</text>
<text x="242.6" y="139.4">(5.425)</text>
<text x="325.4" y="140.9">5.49</text>
<text x="31.1" y="146.2">5.55</text>
<text x="53.2" y="148.3">B3</text>
<text x="114.8" y="147.4">5.87</text>
<text x="226.6" y="149.6">.002</text>
<text x="235.6" y="149.6">C</text>
<text x="338.4" y="147.2">0</text>
<text x="52.7" y="154.4">B4</text>
<text x="228.5" y="155.4">.001/.50x.50</text>
<text x="288" y="155.1">C3</text>
<text x="325.4" y="151.2">6.10</text>
<text x="33" y="156.4">6.40</text>
<text x="162.2" y="167.2">.039 ±.002</text>
<text x="214.8" y="167.2">Height of boss: 0.047</text>
<text x="309.6" y="166.4">.131</text>
<text x="51.5" y="173.9">.28</text>
<text x="288.8" y="171.5">C4</text>
<text x="116.1" y="178.1">7.684</text>
<text x="304.1" y="175.8">.52</text>
<text x="91.5" y="185.2">2.49</text>
<text x="164.7" y="182.1">.445 ±.002</text>
<text x="261.4" y="181.9">2.82</text>
<text x="278.1" y="185.3">1.925</text>
<text x="298.6" y="185.9">.71</text>
<text x="57.5" y="190.8">.88</text>
<text x="68.3" y="191">1.09</text>
<text x="84" y="191.3">2.27</text>
<text x="290.9" y="191.1">1.24</text>
<text x="61.7" y="197">1.024</text>
<text x="262.4" y="199.3">1.9803 ±.0015</text>
<text x="6.1" y="211.1">A</text>
<text x="423.2" y="211.1">A</text>
<text x="252.9" y="217.5">D. Flickinger</text>
<text x="210.4" y="227.5">Depth from</text>
<text x="210.4" y="232.5">plane C</text>
<text x="320.3" y="238.1">Head-side baseplate of head movement assembly</text>
<text x="415" y="251.7">-</text>
<text x="52.8" y="267.7">4</text>
<text x="160.8" y="267.8">3</text>
<text x="268.7" y="267.8">2</text>
<text x="376.7" y="267.7">1</text>
</g>
<g font-size="4">
<text x="121.6" y="44.6">⟂</text>
<text x="128" y="55">⌖</text>
<text x="133.8" y="54.4">⌀.002Ⓛ</text>
<text x="116.8" y="62">⌀.3760</text>
<text x="146.9" y="62">↧ .226±.002</text>
<text x="217" y="85.5">⌓</text>
<text x="25.4" y="98.2">⏥</text>
<text x="25.4" y="105">⟂</text>
<text x="141.4" y="109.3">⌓</text>
<text x="14.5" y="129.2">⌀1.6555</text>
<text x="13.4" y="137.3">⌖</text>
<text x="19.2" y="136.7">⌀.002Ⓛ</text>
<text x="220.9" y="150.3">∥</text>
<text x="220.9" y="155.6">⏥</text>
</g>
<g font-size="3.5">
<text x="373.5" y="153">Hole Table</text>
<text x="343.3" y="156.5">HOLE</text>
<text x="345.6" y="160.9">A1</text>
<text x="356.6" y="160.9">-1.806</text>
<text x="357.4" y="156.5">XDIM</text>
<text x="372.2" y="160.9">-1.171</text>
<text x="373.1" y="156.5">YDIM</text>
<text x="392.7" y="156.5">DESCRIPTION</text>
<text x="345.6" y="165.5">A2</text>
<text x="356.6" y="165.5">-3.057</text>
<text x="372.2" y="165.5">-1.171</text>
<text x="393" y="165.4">M3x0.5 ↧ .39</text>
<text x="345.6" y="170">A3</text>
<text x="356.6" y="170">-2.648</text>
<text x="372.2" y="170">-3.282</text>
<text x="345.5" y="179.5">C1</text>
<text x="345.6" y="174.5">B1</text>
<text x="356.6" y="174.5">-1.857</text>
<text x="356.6" y="179.5">-1.024</text>
<text x="372.2" y="174.5">-2.177</text>
<text x="373.2" y="179.5">-.217</text>
<text x="390.4" y="174.5">10-32 UNF THRU</text>
<text x="345.5" y="185.9">C2</text>
<text x="356.6" y="185.9">-2.624</text>
<text x="373.2" y="185.9">-.217</text>
<text x="345.5" y="192.9">C3</text>
<text x="356.6" y="192.9">-1.679</text>
<text x="372.2" y="192.9">-6.129</text>
<text x="112" y="203.3">HOLE</text>
<text x="129.5" y="203.3">XDIM</text>
<text x="144.5" y="203.3">YDIM</text>
<text x="148" y="199">Hole Table</text>
<text x="170.3" y="203.3">DESCRIPTION</text>
<text x="345.5" y="199.4">C4</text>
<text x="356.6" y="199.4">-1.679</text>
<text x="372.2" y="199.4">-7.468</text>
<text x="114.2" y="207.7">A1</text>
<text x="129.4" y="207.6">1.024</text>
<text x="143.8" y="207.6">-1.555</text>
<text x="170.6" y="209.9">M4x0.7 ↧ .39</text>
<text x="345.4" y="204.8">D1</text>
<text x="345.4" y="209.4">D2</text>
<text x="357.6" y="204.8">-.846</text>
<text x="357.6" y="209.3">-.846</text>
<text x="372.2" y="204.8">-5.180</text>
<text x="372.2" y="209.3">-3.164</text>
<text x="393" y="206.9">M3x0.5 ↧ .31</text>
<text x="114.2" y="212.2">A2</text>
<text x="129.4" y="212.2">2.624</text>
<text x="143.8" y="212.2">-1.555</text>
<text x="250.2" y="213.6">DRAWN</text>
<text x="114.2" y="216.8">B1</text>
<text x="114.2" y="221.4">B2</text>
<text x="130.4" y="216.7">.157</text>
<text x="130.4" y="221.3">.157</text>
<text x="143.8" y="216.7">-1.545</text>
<text x="143.8" y="221.3">-1.880</text>
<text x="250.2" y="222">MATERIAL</text>
<text x="291.6" y="217.4">7/27/2009</text>
<text x="114.2" y="225.9">B3</text>
<text x="130.4" y="225.8">.157</text>
<text x="143.8" y="225.9">-5.804</text>
<text x="250.2" y="225.7">STAINLESS STEEL, 316L</text>
<text x="394" y="224.5">research campus</text>
<text x="114.2" y="230.4">B4</text>
<text x="130.4" y="230.4">.157</text>
<text x="143.8" y="230.4">-6.139</text>
<text x="170.6" y="230.3">M4x0.7 ↧ .31</text>
<text x="250.2" y="230.4">FINISH</text>
<text x="311.1" y="229.4">DESCRIPTION</text>
<text x="114.2" y="234.9">B5</text>
<text x="114.2" y="239.5">B6</text>
<text x="129.4" y="234.9">2.703</text>
<text x="129.4" y="239.5">3.054</text>
<text x="143.8" y="234.9">-4.919</text>
<text x="143.8" y="239.5">-5.248</text>
<text x="250.2" y="234.6">None</text>
<text x="259.1" y="239.7">SURFACE TEXTURE</text>
<text x="114.2" y="244">B7</text>
<text x="129.4" y="244">1.764</text>
<text x="143.8" y="244">-2.569</text>
<text x="114.2" y="248.9">C1</text>
<text x="129.4" y="248.9">1.736</text>
<text x="143.8" y="248.9">-3.420</text>
<text x="212.6" y="246.6">.X</text>
<text x="212.6" y="250.7">X.XX</text>
<text x="313.2" y="246.7">SIZE</text>
<text x="323.8" y="246.7">PART NO</text>
<text x="412.7" y="246.6">REV</text>
<text x="114.2" y="254.8">C2</text>
<text x="129.4" y="254.8">2.095</text>
<text x="143.8" y="254.8">-4.172</text>
<text x="212.6" y="254.8">X.XXX</text>
<text x="311.1" y="256.9">MODEL</text>
<text x="114.2" y="261.5">C3</text>
<text x="129.4" y="261.5">1.544</text>
<text x="143.8" y="261.5">-5.093</text>
<text x="210.9" y="263">ANGULAR+/- 0.5 DEG</text>
<text x="212.6" y="258.8">X.XXXX</text>
<text x="311.1" y="261">FILE</text>
<text x="398.3" y="262.8">SHEET 1 OF 1</text>
</g>
<g font-size="3.3">
<text x="393.8" y="186.1">⌀.217 THRU</text>
<text x="390.5" y="193">⌴ ⌀.374 ↧ .20</text>
<text x="231.9" y="246.7">± .03</text>
<text x="231.9" y="250.8">±.010</text>
<text x="171.4" y="252">⌀.134 THRU</text>
<text x="231.9" y="254.8">± 0.005</text>
<text x="168.1" y="259">⌴ ⌀.256 ↧ .19</text>
<text x="231.9" y="258.9">± 0.0005</text>
</g>
<g font-size="3.1">
<text x="315" y="224.1">HOWARD HUGHES MEDICAL INSTITUTE</text>
<text x="210.4" y="238.8">TOLERANCES IN INCHES</text>
<text x="207.6" y="242.6">UNLESS OTHERWISE NOTED</text>
<text x="250.2" y="262.2">THIRD ANGLE PROJECTION:</text>
<text x="324.9" y="259.5">HeadMovement_HeadSideBaseMount.ipt</text>
</g>
<g font-size="2.8">
<text x="293.2" y="238.4">32</text>
<text x="13.3" y="241">NOTES: UNLESS OTHERWISE SPECIFIED</text>
<text x="13.3" y="244.3">1. INTERPRET DIMENSION AND TOLERANCES PER ASME</text>
<text x="266.3" y="244.3">DIMENSIONS INCLUDE</text>
<text x="13.3" y="247.7">Y14.5M-1994.</text>
<text x="13.3" y="251.1">2. DEBURR AND BREAK ALL SHARP EDGES, MAX 0.010 UNLESS</text>
<text x="256" y="251.1">THIS DRAWING IS NOT TO BE USED OR</text>
<text x="260.7" y="247.6">CHEMICALLY APPLIED FINISHES</text>
<text x="13.3" y="254.4">OTHERWISE INDICATED.</text>
<text x="13.3" y="257.7">3. PARTS ARE TO BE CLEAN AND FREE OF OIL, GREASE, AND OTHER</text>
<text x="252.9" y="254.4">REPRODUCED WITHOUT PERMISSION FROM</text>
<text x="253.3" y="257.8">THE HOWARD HUGHES MEDICAL INSTITUTE</text>
<text x="13.3" y="261.1">CONTAMINANTS.</text>
</g>
</svg>
